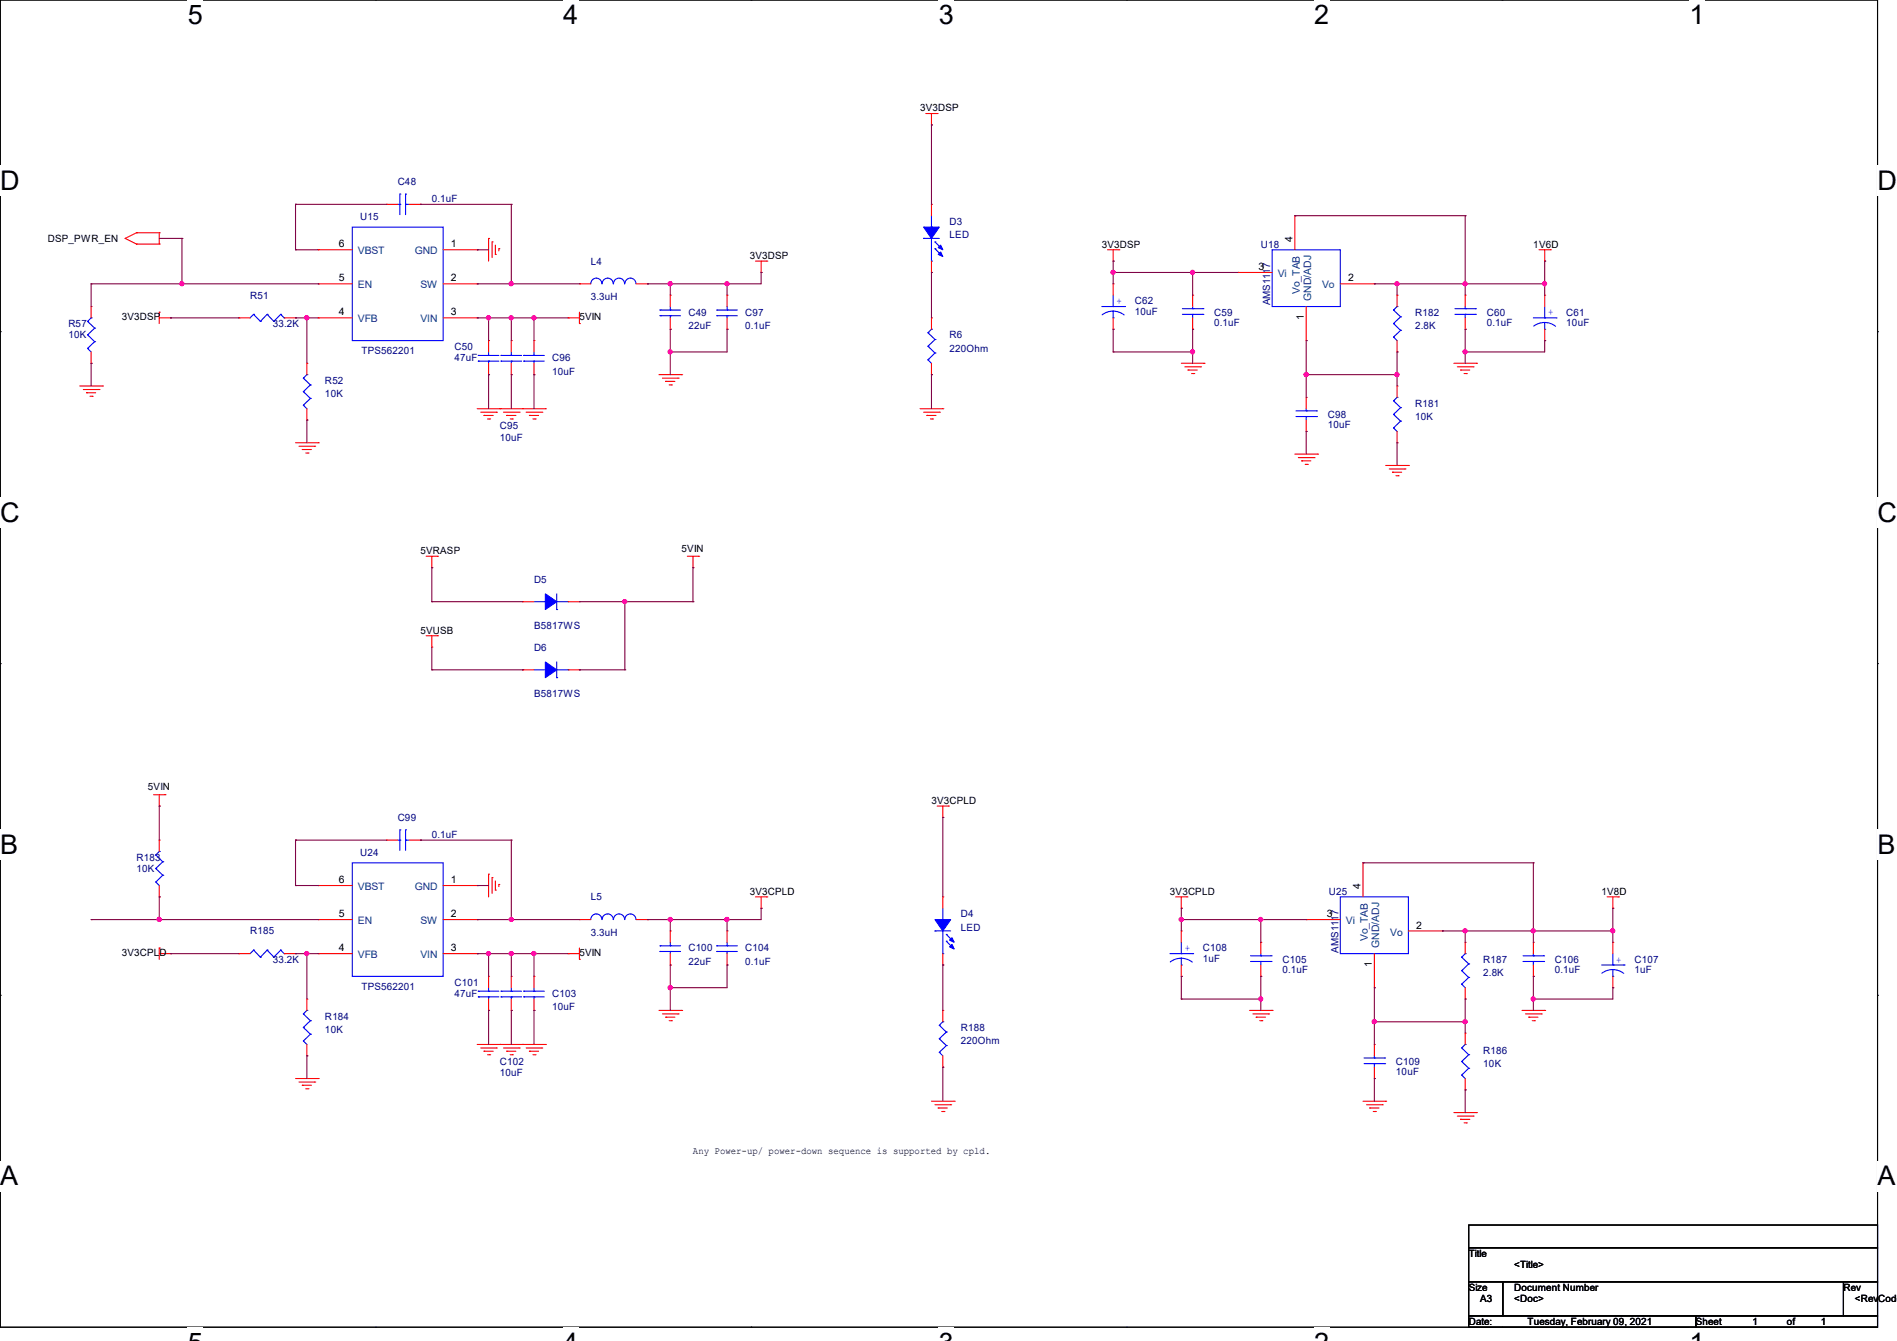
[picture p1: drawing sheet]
<svg xmlns="http://www.w3.org/2000/svg" width="297mm" height="210mm" viewBox="0 0 297 210" stroke-linecap="round" stroke-linejoin="round" font-family="sans-serif">
<path d="M0 0h294v207.9h-294z" fill="none" stroke="#000" stroke-width=".17"/>
<g fill="#fff">
<path d="M29.4 0h2.4v4.7h-2.4z"/>
<path d="M29.4 207.9h2.4v2.1h-2.4z"/>
</g>
<path d="M58.8 0h.1M58.8 207.9h.1" fill="none" stroke="#000" stroke-width=".17"/>
<g fill="#fff">
<path d="M88.2 0h2.4v4.7h-2.4z"/>
<path d="M88.2 207.9h2.4v2.1h-2.4z"/>
</g>
<path d="M117.6 0h.1M117.6 207.9h.1" fill="none" stroke="#000" stroke-width=".17"/>
<g fill="#fff">
<path d="M147 0h2.4v4.7h-2.4z"/>
<path d="M147 207.9h2.4v2.1h-2.4z"/>
</g>
<path d="M176.4 0h.1M176.4 207.9h.1" fill="none" stroke="#000" stroke-width=".17"/>
<g fill="#fff">
<path d="M205.7 0h2.4v4.7h-2.4z"/>
<path d="M205.7 207.9h2.4v2.1h-2.4z"/>
</g>
<path d="M235.2 0h.1M235.2 207.9h.1" fill="none" stroke="#000" stroke-width=".17"/>
<g fill="#fff">
<path d="M264.5 0h2.4v4.7h-2.4z"/>
<path d="M264.5 207.9h2.4v2.1h-2.4z"/>
<path d="M0 26h3.1v4.7h-3.1z"/>
<path d="M294 26h3v4.7h-3z"/>
<path d="M0 77.9h3.1v4.7h-3.1z"/>
<path d="M294 77.9h3v4.7h-3z"/>
</g>
<path d="M0 51.9h.1M294 51.9h.1" fill="none" stroke="#000" stroke-width=".17"/>
<g fill="#fff">
<path d="M0 129.9h2.9v4.7h-2.9z"/>
<path d="M294 129.9h2.8v4.7h-2.8z"/>
</g>
<path d="M0 103.9h.1M294 103.9h.1" fill="none" stroke="#000" stroke-width=".17"/>
<g fill="#fff">
<path d="M0 181.8h2.9v4.8h-2.9z"/>
<path d="M293.9 181.8h2.9v4.8h-2.9z"/>
</g>
<path d="M0 155.9h.1M294 155.9h.1M230 191.9h64v3.5h-64zM230 195.4h64v5.3h-64zM230 200.7h5.3v5.4h-5.3zM230 206.1h35.5v1.8h-35.5zM235.3 200.7h53.3v5.4h-53.3zM265.5 206.1h28.5v1.8h-28.5zM288.6 200.7h5.4v5.4h-5.4z" fill="none" stroke="#000" stroke-width=".17"/>
<g fill="none" stroke="#f00" stroke-width=".17">
<path d="M144.9 17.8h1.8M145.8 19.6h.1M145.8 17.8v1.8M146.7 17.8h.1M19.6 37.3h.1M19.6 37.3l1.8 .9M21.4 36.4h.1M21.4 38.2h.1M21.4 36.4l-1.8 .9M21.4 36.4h3.5M21.4 38.2h3.5M24.9 36.4h.1"/>
<path d="M24.9 38.2h.1M24.9 36.4v1.8M49.8 39.1h.1M49.8 39.1h5.4M60.5 32h.1M60.5 32h1.8M64.1 32h1.7M65.8 32h.1M69.4 39.1h5.3M74.7 39.1h.1M76.5 37.3h.1M76.5 37.3v3.6"/>
<path d="M77 37.9h.1M77 37.9v2.4M77.6 39.8h.1M77.6 38.4v1.4M78.1 38.9h.1M78.1 38.9v.4M145.8 32h.1M145.8 32v1.8M173.4 39.1h1.8M174.3 39.1v1.8M175.2 39.1h.1M202.7 33.8h.1"/>
<path d="M202.7 33.8v5.3M241 39.1h1.7M241.9 39.1v1.8M242.7 39.1h.1M14.3 56.9h.1M14.3 48h.1M14.3 48v1.8M14.3 55.1v1.8M24.9 48.9h.1M24.9 48.9v1.8M24.9 49.8h1.8M26.7 49.8h.1"/>
<path d="M37.4 49.8h.1M37.4 49.8h1.8M44.5 49.8h1.8M46.3 49.8h.1M48 56.9h.1M48 56.9v1.8M49.8 44.4h.1M49.8 49.8h.1M49.8 49.8h5.4M49.8 44.4h5.4M69.4 49.8h5.3M69.4 44.4h5.3"/>
<path d="M74.7 49.8h.1M74.7 44.4h.1M76.5 58.7h.1M76.5 53.3h.1M76.5 53.3v1.8M76.5 56.9v1.8M80.1 58.7h.1M80.1 53.3h.1M80.1 53.3v1.8M80.1 56.9v1.8M83.6 58.7h.1M83.6 53.3h.1"/>
<path d="M83.6 53.3v1.8M83.6 56.9v1.8M88.9 49.8h.1M88.9 49.8h1.8M90.7 50.7h.1M90.7 44.4h.1M90.7 48.9v1.8M90.7 44.4h1.8M99.6 44.4h1.8M101.4 44.4h.1M103.2 58.7h3.5M103.7 59.2h2.5"/>
<path d="M104.2 59.7h.1M104.2 59.7h1.5M104.9 51.6h.1M104.9 46.2h.1M104.9 46.2v1.8M104.9 49.8v1.8M106.2 59.2h.1M106.7 58.7h.1M113.8 51.6h.1M113.8 46.2h.1M113.8 46.2v1.8M113.8 49.8v1.8"/>
<path d="M118.3 40.9h1.8M119.2 42.7h.1M119.2 40.9v1.8M120.1 40.9h.1M145.8 42.7h.1M145.8 58.7h.1M145.8 49.8h.1M145.8 40.9v1.8M145.8 49.8v1.8M145.8 56.9v1.8M174.3 40.9h.1M174.3 44.4h.1"/>
<path d="M174.3 51.6h.1M174.3 44.4v1.8M174.3 49.8v1.8M185 56.9h3.5M185.5 57.4h2.5M186 58h.1M186 58h1.5M186.6 58.5h.3M186.7 46.2h.1M186.7 51.6h.1M186.7 46.2v1.8M186.7 49.8v1.8"/>
<path d="M186.9 58.5h.1M188 57.4h.1M188.5 56.9h.1M193.8 42.7h.1M193.8 42.7h5.4M204.5 53.3h.1M204.5 48v5.3M209.8 44.4h5.4M215.2 44.4h.1M218.7 55.1h.1M218.7 46.2h.1M218.7 46.2v1.8"/>
<path d="M218.7 53.3v1.8M227.6 56.9h3.6M228.2 57.4h2.4M228.7 58h.1M228.7 58h1.4M229.2 58.5h.4M229.4 46.2h.1M229.4 51.6h.1M229.4 46.2v1.8M229.4 49.8v1.8M229.6 58.5h.1M230.6 57.4h.1"/>
<path d="M231.2 56.9h.1M241.9 40.9h.1M241.9 46.2h.1M241.9 53.3h.1M241.9 46.2v1.8M241.9 51.6v1.7M12.5 60.5h3.5M13 61h2.5M13.5 61.5h.1M13.5 61.5h1.5M14.1 62.1h.3M14.4 62.1h.1"/>
<path d="M15.5 61h.1M16 60.5h.1M46.3 69.3h3.5M46.8 69.9h2.5M47.3 70.4h.1M47.3 70.4h1.5M47.9 71h.3M48 65.8h.1M48 64v1.8M48.2 71h.1M49.3 69.9h.1M49.8 69.3h.1"/>
<path d="M74.7 64h10.7M75.3 64.6h2.4M75.8 65.1h.1M75.8 65.1h1.4M76.3 65.6h.4M76.7 65.6h.1M77.7 64.6h.1M78.3 64h.1M78.8 64.6h2.5M79.3 65.1h.1M79.3 65.1h1.5M79.9 65.6h.3"/>
<path d="M80.2 65.6h.1M81.3 64.6h.1M81.8 64h.1M82.4 64.6h2.4M82.9 65.1h.1M82.9 65.1h1.4M83.4 65.6h.4M83.8 65.6h.1M84.8 64.6h.1M85.4 64h.1M104.8 60.3h.3M105.1 60.3h.1"/>
<path d="M144.1 64h3.5M144.6 64.6h2.5M145.1 65.1h.1M145.1 65.1h1.5M145.7 65.6h.3M146 65.6h.1M147.1 64.6h.1M147.6 64h.1M202.7 71.1h3.6M203.3 71.7h2.4M203.8 72.2h.1M203.8 72.2h1.4"/>
<path d="M204.3 72.7h.4M204.5 62.2h.1M204.5 67.6h.1M204.5 62.2v1.8M204.5 65.8v1.8M204.7 72.7h.1M205.7 71.7h.1M206.3 71.1h.1M217 72.9h3.5M217.5 73.4h2.5M218 74h.1M218 74h1.5"/>
<path d="M218.6 74.5h.3M218.7 69.3h.1M218.7 60.5h.1M218.7 60.5v1.7M218.7 67.6v1.7M218.9 74.5h.1M220 73.4h.1M220.5 72.9h.1M66.7 87.1h1.8M66.7 99.6h1.8M67.6 88.9h.1M67.6 87.1v1.8"/>
<path d="M67.6 99.6v1.7M68.5 87.1h.1M68.5 99.6h.1M81.8 94.2h.1M81.8 94.2h1.8M88.9 94.2h1.8M90.7 94.2h.1M107.6 87.1h1.8M108.5 88.9h.1M108.5 87.1v1.8M109.4 87.1h.1M67.6 101.3h.1"/>
<path d="M81.8 104.9h.1M81.8 104.9h1.8M88.9 104.9h1.8M90.7 104.9h.1M24 124.5h1.8M24.9 126.2h.1M24.9 131.6h.1M24.9 124.5v1.7M24.9 131.6v1.7M24.9 138.7v1.8M25.8 124.5h.1M49.8 138.7h.1"/>
<path d="M49.8 138.7h5.4M60.5 131.6h.1M60.5 131.6h1.8M64.1 131.6h1.7M65.8 131.6h.1M69.4 138.7h5.3M74.7 138.7h.1M76.5 136.9h.1M76.5 136.9v3.6M77 137.5h.1M77 137.5v2.4M77.6 139.4h.1"/>
<path d="M77.6 138v1.4M78.1 138.5h.1M78.1 138.5v.4M146.7 126.2h1.8M147.6 128h.1M147.6 126.2v1.8M148.5 126.2h.1M213.4 135.1h.1M213.4 135.1v5.4M24.9 148.5h.1M24.9 140.5h.1M24.9 148.5v1.7"/>
<path d="M24.9 149.4h1.8M26.7 149.4h.1M37.4 149.4h.1M37.4 149.4h1.8M44.5 149.4h1.8M46.3 149.4h.1M48 156.5h.1M48 156.5v1.7M49.8 144h.1M49.8 149.4h.1M49.8 149.4h5.4M49.8 144h5.4"/>
<path d="M69.4 149.4h5.3M69.4 144h5.3M74.7 149.4h.1M74.7 144h.1M76.5 158.2h.1M76.5 152.9h.1M76.5 152.9v1.8M76.5 156.5v1.7M80.1 158.2h.1M80.1 152.9h.1M80.1 152.9v1.8M80.1 156.5v1.7"/>
<path d="M83.6 158.2h.1M83.6 152.9h.1M83.6 152.9v1.8M83.6 156.5v1.7M88.9 149.4h.1M88.9 149.4h1.8M90.7 150.2h.1M90.7 144h.1M90.7 148.5v1.7M90.7 144h1.8M99.6 144h1.8M101.4 144h.1"/>
<path d="M103.2 158.2h3.5M103.7 158.8h2.5M104.2 159.3h.1M104.2 159.3h1.5M104.8 159.9h.3M104.9 151.1h.1M104.9 145.8h.1M104.9 145.8v1.8M104.9 149.4v1.7M105.1 159.9h.1M106.2 158.8h.1M106.7 158.2h.1"/>
<path d="M113.8 151.1h.1M113.8 145.8h.1M113.8 145.8v1.8M113.8 149.4v1.7M118.3 140.5h1.8M119.2 142.2h.1M119.2 140.5v1.7M120.1 140.5h.1M147.6 158.2h.1M147.6 140.5h.1M147.6 151.1h.1M147.6 140.5v1.7"/>
<path d="M147.6 149.4v1.7M147.6 158.2v1.8M184.1 140.5h1.7M185 142.2h.1M185 145.8h.1M185 152.9h.1M185 140.5v1.7M185 145.8v1.8M185 151.1v1.8M185.8 140.5h.1M195.6 158.2h3.6M196.2 158.8h2.4"/>
<path d="M196.7 159.3h.1M196.7 159.3h1.4M197.2 159.9h.4M197.4 147.6h.1M197.4 152.9h.1M197.4 147.6v1.8M197.4 151.1v1.8M197.6 159.9h.1M198.6 158.8h.1M199.2 158.2h.1M204.5 144h.1M204.5 144h5.3"/>
<path d="M215.2 154.7h.1M215.2 149.4v5.3M220.5 145.8h5.3M225.8 145.8h.1M229.4 156.5h.1M229.4 147.6h.1M229.4 147.6v1.8M229.4 154.7v1.8M238.3 158.2h3.6M238.8 158.8h2.5M239.4 159.3h.1M239.4 159.3h1.4"/>
<path d="M239.9 159.9h.3M240.1 147.6h.1M240.1 152.9h.1M240.1 147.6v1.8M240.1 151.1v1.8M240.2 159.9h.1M241.3 158.8h.1M241.9 158.2h.1M251.6 140.5h1.8M252.5 142.2h.1M252.5 147.6h.1M252.5 154.7h.1"/>
<path d="M252.5 140.5v1.7M252.5 147.6v1.8M252.5 152.9v1.8M253.4 140.5h.1M46.3 168.9h3.5M46.8 169.5h2.5M47.3 170h.1M47.3 170h1.5M47.9 170.5h.3M48 165.4h.1M48 163.6v1.8M48.2 170.5h.1"/>
<path d="M49.3 169.5h.1M49.8 168.9h.1M74.7 163.6h10.7M75.3 164.1h2.4M75.8 164.6h.1M75.8 164.6h1.4M76.3 165.2h.4M76.7 165.2h.1M77.7 164.1h.1M78.3 163.6h.1M78.8 164.1h2.5M79.3 164.6h.1"/>
<path d="M79.3 164.6h1.5M79.9 165.2h.3M80.2 165.2h.1M81.3 164.1h.1M81.8 163.6h.1M82.4 164.1h2.4M82.9 164.6h.1M82.9 164.6h1.4M83.4 165.2h.4M83.8 165.2h.1M84.8 164.1h.1M85.4 163.6h.1"/>
<path d="M145.8 172.5h3.6M146.4 173h2.4M146.9 173.5h.1M146.9 173.5h1.4M147.4 174.1h.4M147.6 167.1h.1M147.6 165.4v1.7M147.8 174.1h.1M148.8 173h.1M149.4 172.5h.1M213.4 172.5h3.6M214 173h2.4"/>
<path d="M214.5 173.5h.1M214.5 173.5h1.4M215 174.1h.3M215.2 163.6h.1M215.2 168.9h.1M215.2 163.6v1.8M215.2 167.1v1.8M215.3 174.1h.1M216.4 173h.1M217 172.5h.1M227.6 174.2h3.6M228.2 174.8h2.4"/>
<path d="M228.7 175.3h.1M228.7 175.3h1.4M229.2 175.9h.4M229.4 170.7h.1M229.4 161.8h.1M229.4 161.8v1.8M229.4 168.9v1.8M229.6 175.9h.1M230.6 174.8h.1M231.2 174.2h.1"/>
</g>
<g fill="none" stroke="#00f" stroke-width=".17">
<path d="M55.2 35.6h14.2v17.7h-14.2zM62.3 32h.3M62.6 32h.1M62.6 30.4h.1M62.6 30.4v3.2M63.5 30.4h.1M63.5 32h.1M63.5 32h.6M63.5 30.4v3.2M144.6 37.3h.1M144.6 37.3h2.5M145.8 35.6h.1"/>
<path d="M145.8 33.8v1.8M145.8 37.3v3.6M146.4 37.9h.1M146.4 38.9h.1M146.4 37.9l1 1M146.4 38.9l1 1.1M199.2 39.1h10.6v8.9h-10.6zM13.7 54.6h.1M13.7 52.5h.1M13.7 50.3h.1M13.7 54.6l.6 .5M13.7 52.5l1.1 1"/>
<path d="M13.7 50.3l1.1 1.1M14.3 49.8h.1M14.3 49.8l-.6 .5M14.8 53.5h.1M14.8 51.4h.1M14.8 53.5l-1.1 1.1M14.8 51.4l-1.1 1.1M39.7 49.2h.1M39.7 49.2l-.5 .6M39.7 49.2l1.1 1.1M40.8 50.3h.1M41.8 49.2h.1"/>
<path d="M41.8 49.2l-1 1.1M41.8 49.2l1.1 1.1M42.9 50.3h.1M43.9 49.2h.1M43.9 49.2l-1 1.1M43.9 49.2l.6 .6M44.5 49.8h.1M47.5 59.2h.1M47.5 59.2l1.1 1.1M48 58.7h.1M48 58.7l-.5 .5M74.9 55.7h.1"/>
<path d="M74.9 56.6h.1M74.9 55.7h3.2M74.9 56.6h3.2M76.5 56.6h.1M76.5 55.7h.1M76.5 55.1v.6M76.5 56.6v.3M78.4 55.7h.1M78.4 56.6h.1M78.4 55.7h3.3M78.4 56.6h3.3M80.1 56.6h.1"/>
<path d="M80.1 55.7h.1M80.1 55.1v.6M80.1 56.6v.3M82 55.7h.1M82 56.6h.1M82 55.7h3.2M82 56.6h3.2M83.6 56.6h.1M83.6 55.7h.1M83.6 55.1v.6M83.6 56.6v.3M92.5 44.4a.87 .87 0 0 1 .9-.8 .87 .87 0 0 1 .8 .8"/>
<path d="M94.3 44.4a.87 .87 0 0 1 .8-.8 .87 .87 0 0 1 .9 .8M96.1 44.4a.87 .87 0 0 1 .8-.8 .87 .87 0 0 1 .9 .8M97.8 44.4a.87 .87 0 0 1 .9-.8 .87 .87 0 0 1 .9 .8M103.3 48.6h.1M103.3 49.4h.1M103.3 48.6h3.3M103.3 49.4h3.3M104.9 49.4h.1M104.9 48.6h.1M104.9 48v.6M104.9 49.4v.4M112.2 48.6h.1"/>
<path d="M112.2 49.4h.1M112.2 48.6h3.2M112.2 49.4h3.2M113.8 49.4h.1M113.8 48.6h.1M113.8 48v.6M113.8 49.4v.4M145.3 56.3h.1M145.3 54.2h.1M145.3 52.1h.1M145.3 56.3l.5 .6M145.3 54.2l1.1 1.1"/>
<path d="M145.3 52.1l1.1 1.1M145.8 40.9h.1M145.8 51.6h.1M145.8 51.6l-.5 .5M146.4 55.3h.1M146.4 53.2h.1M146.4 55.3l-1.1 1M146.4 53.2l-1.1 1M172.5 48h3.6M174.3 49.8h.1M174.3 48h.1M174.3 48.7l1.1 .2 .6 .4"/>
<path d="M174.3 48.7l-.8 .1-.9 .5M174.3 46.2v1.8M174.3 48.7v1.1M176.1 48h.1M185.1 49.2h3.2M185.1 48.3h3.2M186.7 48.3h.1M186.7 49.2h.1M186.7 48v.3M186.7 49.2v.6M188.3 49.2h.1M188.3 48.3h.1"/>
<path d="M218.2 52.8h.1M218.2 50.7h.1M218.2 48.6h.1M218.2 52.8l.5 .5M218.2 50.7l1.1 1M218.2 48.6l1.1 1M218.7 48h.1M218.7 48l-.5 .6M219.3 51.7h.1M219.3 49.6h.1M219.3 51.7l-1.1 1.1M219.3 49.6l-1.1 1.1"/>
<path d="M227.8 49.2h3.2M227.8 48.3h3.2M229.4 48.3h.1M229.4 49.2h.1M229.4 48v.3M229.4 49.2v.6M231 49.2h.1M231 48.3h.1M240.1 49.8h3.5M241.9 51.6h.1M241.9 49.8h.1M241.9 50.5l1 .2 .7 .4"/>
<path d="M241.9 50.5l-.8 .1-1 .5M241.9 48v1.8M241.9 50.5v1.1M243.6 49.8h.1M47.5 63.5h.1M47.5 61.3h.1M47.5 63.5l.5 .5M47.5 61.3l1.1 1.1M48.6 62.4h.1M48.6 60.3h.1M48.6 62.4l-1.1 1.1M48.6 60.3l-1.1 1"/>
<path d="M202.9 65.2h3.2M202.9 64.3h3.2M204.5 64.3h.1M204.5 65.2h.1M204.5 64v.3M204.5 65.2v.6M206.1 65.2h.1M206.1 64.3h.1M218.2 67h.1M218.2 64.9h.1M218.2 62.8h.1M218.2 67l.5 .6"/>
<path d="M218.2 64.9l1.1 1.1M218.2 62.8l1.1 1M218.7 62.2h.1M218.7 62.2l-.5 .6M219.3 66h.1M219.3 63.8h.1M219.3 66l-1.1 1M219.3 63.8l-1.1 1.1M83.6 94.2h1.8M85.4 94.2h.1M87.2 95.5h.1M87.2 93v2.5"/>
<path d="M87.2 94.2h1.7M88.9 94.2h.1M83.6 104.9h1.8M85.4 104.9h.1M87.2 106.1h.1M87.2 103.7v2.4M87.2 104.9h1.7M88.9 104.9h.1M24.4 138.1h.1M24.4 136h.1M24.4 133.9h.1M24.4 138.1l.5 .6"/>
<path d="M24.4 136l1.1 1.1M24.4 133.9l1.1 1.1M24.9 133.3h.1M24.9 133.3l-.5 .6M25.5 137.1h.1M25.5 135h.1M25.5 137.1l-1.1 1M25.5 135l-1.1 1M55.2 135.1h14.2v17.8h-14.2zM62.3 131.6h.3M62.6 131.6h.1M62.6 130h.1"/>
<path d="M62.6 130v3.2M63.5 130h.1M63.5 131.6h.1M63.5 130v3.2M63.5 131.6h.6M39.7 148.8h.1M39.7 148.8l-.5 .6M39.7 148.8l1.1 1.1M40.8 149.9h.1M41.8 148.8h.1M41.8 148.8l-1 1.1M41.8 148.8l1.1 1.1"/>
<path d="M42.9 149.9h.1M43.9 148.8h.1M43.9 148.8l-1 1.1M43.9 148.8l.6 .6M44.5 149.4h.1M47.5 158.8h.1M47.5 158.8l1.1 1.1M48 158.2h.1M48 158.2l-.5 .6M48.6 159.9h.1M48.6 159.9l-1.1 1M74.9 155.2h.1"/>
<path d="M74.9 156.1h.1M74.9 155.2h3.2M74.9 156.1h3.2M76.5 156.1h.1M76.5 155.2h.1M76.5 154.7v.5M76.5 156.1v.4M78.4 155.2h.1M78.4 156.1h.1M78.4 155.2h3.3M78.4 156.1h3.3M80.1 156.1h.1"/>
<path d="M80.1 155.2h.1M80.1 154.7v.5M80.1 156.1v.4M82 155.2h.1M82 156.1h.1M82 155.2h3.2M82 156.1h3.2M83.6 156.1h.1M83.6 155.2h.1M83.6 154.7v.5M83.6 156.1v.4M94.2 144a.87 .87 0 0 0-.8-.9 .87 .87 0 0 0-.9 .9"/>
<path d="M96 144a.87 .87 0 0 0-.9-.9 .87 .87 0 0 0-.8 .9M97.8 144a.87 .87 0 0 0-.9-.9 .87 .87 0 0 0-.8 .9M99.6 144a.87 .87 0 0 0-.9-.9 .87 .87 0 0 0-.9 .9M103.3 148.1h.1M103.3 149h.1M103.3 148.1h3.3M103.3 149h3.3M104.9 149h.1M104.9 148.1h.1M104.9 147.6v.5M104.9 149v.4M112.2 148.1h.1"/>
<path d="M112.2 149h.1M112.2 148.1h3.2M112.2 149h3.2M113.8 149h.1M113.8 148.1h.1M113.8 147.6v.5M113.8 149v.4M146.4 145.8h.1M146.4 145.8h2.4M147.6 144h.1M147.6 149.4h.1M147.6 142.2v1.8"/>
<path d="M147.6 145.8v3.6M148.2 146.3h.1M148.2 147.4h.1M148.2 146.3l1 1.1M148.2 147.4l1 1.1M183.2 149.4h3.5M185 151.1h.1M185 149.4h.1M185 150.1l1 .2 .7 .4M185 150.1l-.8 .1-1 .4M185 147.6v1.8M185 150.1v1"/>
<path d="M186.7 149.4h.1M195.8 150.6h3.2M195.8 149.7h3.2M197.4 149.7h.1M197.4 150.6h.1M197.4 149.4v.3M197.4 150.6v.5M199 150.6h.1M199 149.7h.1M209.8 140.5h10.7v8.9h-10.7zM228.9 154.1h.1M228.9 152h.1"/>
<path d="M228.9 149.9h.1M228.9 154.1l.5 .6M228.9 152l1.1 1.1M228.9 149.9l1.1 1.1M229.4 149.4h.1M229.4 149.4l-.5 .5M230 153.1h.1M230 151h.1M230 153.1l-1.1 1M230 151l-1.1 1M238.5 150.6h3.2M238.5 149.7h3.2"/>
<path d="M240.1 149.7h.1M240.1 150.6h.1M240.1 149.4v.3M240.1 150.6v.5M241.7 150.6h.1M241.7 149.7h.1M250.7 151.1h3.6M252.5 152.9h.1M252.5 151.1h.1M252.5 151.8l1.1 .3 .6 .3M252.5 151.8l-.7 .1-1 .5M252.5 149.4v1.7"/>
<path d="M252.5 151.8v1.1M254.3 151.1h.1M47.5 163h.1M47.5 160.9h.1M47.5 163l.5 .6M47.5 160.9l1.1 1.1M48.6 162h.1M48.6 162l-1.1 1M147.1 164.8h.1M147.1 162.7h.1M147.1 160.6h.1M147.1 164.8l.5 .6"/>
<path d="M147.1 162.7l1.1 1M147.1 160.6l1.1 1M147.6 160h.1M147.6 160l-.5 .6M148.2 163.7h.1M148.2 161.6h.1M148.2 163.7l-1.1 1.1M148.2 161.6l-1.1 1.1M213.6 166.6h3.2M213.6 165.7h3.2M215.2 165.7h.1M215.2 166.6h.1"/>
<path d="M215.2 165.4v.3M215.2 166.6v.5M216.8 166.6h.1M216.8 165.7h.1M228.9 168.4h.1M228.9 166.2h.1M228.9 164.1h.1M228.9 168.4l.5 .5M228.9 166.2l1.1 1.1M228.9 164.1l1.1 1.1M229.4 163.6h.1M229.4 163.6l-.5 .5"/>
<path d="M230 167.3h.1M230 165.2h.1M230 167.3l-1.1 1.1M230 165.2l-1.1 1"/>
</g>
<g fill="#00f" stroke="#00f" stroke-width=".17">
<path d="M85.4 93l1.8 1.2-1.8 1.3z" fill-rule="evenodd"/>
<path d="M144.6 35.6h2.5l-1.3 1.7z" fill-rule="evenodd"/>
<path d="M147.3 39.5l.3 .7-.7-.4z" fill-rule="evenodd"/>
<path d="M147.3 38.4l.3 .7-.7-.3z" fill-rule="evenodd"/>
<path d="M85.4 103.7l1.8 1.2-1.8 1.2z" fill-rule="evenodd"/>
<path d="M146.4 144h2.4l-1.2 1.8z" fill-rule="evenodd"/>
<path d="M149.1 147.9l.3 .7-.7-.3z" fill-rule="evenodd"/>
<path d="M149.1 146.9l.3 .7-.7-.4z" fill-rule="evenodd"/>
</g>
<g fill="none" stroke="#800040" stroke-width=".17">
<path d="M145.8 19.6h.1M145.8 19.6v12.4M24.9 37.3h3.6M28.5 37.3h.1M28.5 37.3v7.1M46.3 39.1h.1M46.3 32h.1M46.3 39.1h3.5M46.3 32v7.1M46.3 32h14.2M65.8 32h.1M65.8 32h14.3"/>
<path d="M74.7 39.1h.1M74.7 39.1h1.8M80.1 32h.1M80.1 32v12.4M202.7 33.8h.1M202.7 33.8h26.7M229.4 33.8h.1M229.4 33.8v12.4M14.3 56.9h.1M14.3 44.4h.1M14.3 44.4v3.6M14.3 56.9v3.6"/>
<path d="M14.3 44.4h35.5M26.7 49.8h.1M26.7 49.8h10.7M28.5 44.4h.1M46.3 49.8h.1M46.3 49.8h3.5M48 49.8h.1M48 49.8v7.1M49.8 44.4h.1M74.7 49.8h.1M74.7 44.4h.1M74.7 49.8h14.2"/>
<path d="M74.7 44.4h16M76.5 58.7h.1M76.5 49.8h.1M76.5 49.8v3.5M76.5 58.7v5.3M80.1 44.4h.1M80.1 49.8h.1M80.1 58.7h.1M80.1 49.8v3.5M80.1 58.7v5.3M83.6 58.7h.1M83.6 49.8h.1"/>
<path d="M83.6 49.8v3.5M83.6 58.7v5.3M101.4 44.4h.1M104.9 44.4h.1M104.9 51.6h.1M104.9 55.1h.1M104.9 44.4v1.8M104.9 51.6v7.1M113.8 51.6h.1M113.8 44.4h.1M113.8 44.4v1.8M113.8 51.6v3.5h-8.9"/>
<path d="M119.2 42.7h.1M119.2 42.7v1.7h-17.8M145.8 42.7h.1M145.8 58.7h.1M145.8 42.7v7.1M145.8 58.7v5.3M174.3 51.6h.1M174.3 55.1h.1M174.3 42.7h.1M174.3 40.9h.1M174.3 55.1h12.4M174.3 42.7h19.5"/>
<path d="M174.3 40.9v3.5M174.3 51.6v3.5M186.7 42.7h.1M186.7 51.6h.1M186.7 55.1h.1M186.7 42.7v3.5M186.7 51.6v5.3M204.5 53.3h.1M204.5 58.7h.1M204.5 53.3v8.9M204.5 58.7h14.2M215.2 44.4h.1"/>
<path d="M215.2 44.4h26.7M218.7 44.4h.1M218.7 55.1h.1M218.7 58.7h.1M218.7 44.4v1.8M218.7 55.1v5.4M229.4 44.4h.1M229.4 51.6h.1M229.4 55.1h.1M229.4 51.6v5.3M241.9 53.3h.1M241.9 44.4h.1"/>
<path d="M241.9 40.9h.1M241.9 53.3v1.8h-12.5M241.9 40.9v5.3M48 65.8h.1M48 65.8v3.5M204.5 67.6h.1M204.5 67.6v3.5M218.7 69.3h.1M218.7 69.3v3.6M67.6 94.2h.1M67.6 88.9h.1M67.6 94.2h14.2"/>
<path d="M67.6 88.9v5.3M90.7 94.2h17.8M97.8 94.2h.1M97.8 94.2v10.7M108.5 94.2h.1M108.5 88.9h.1M108.5 88.9v5.3M67.6 104.9h.1M67.6 101.3v3.6M67.6 104.9h14.2M81.8 104.9h.1M90.7 104.9h.1"/>
<path d="M90.7 104.9h7.1M97.8 104.9h.1M24.9 126.2h.1M24.9 126.2v5.4M46.3 138.7h.1M46.3 131.6h.1M46.3 131.6v7.1M46.3 138.7h3.5M46.3 131.6h14.2M65.8 131.6h.1M65.8 131.6h14.3M74.7 138.7h.1"/>
<path d="M74.7 138.7h1.8M80.1 131.6h.1M80.1 131.6v12.4M147.6 128h.1M147.6 128v12.5M213.4 135.1h.1M213.4 135.1h26.7M240.1 135.1h.1M240.1 135.1v12.5M14.3 144h.1M14.3 144h35.5M24.9 140.5h.1"/>
<path d="M24.9 144h.1M24.9 140.5v3.5M26.7 149.4h.1M26.7 149.4h10.7M46.3 149.4h.1M46.3 149.4h3.5M48 149.4h.1M48 149.4v7.1M74.7 149.4h.1M74.7 144h.1M74.7 149.4h14.2M74.7 144h16"/>
<path d="M76.5 158.2h.1M76.5 149.4h.1M76.5 149.4v3.5M76.5 158.2v5.4M80.1 144h.1M80.1 149.4h.1M80.1 158.2h.1M80.1 149.4v3.5M80.1 158.2v5.4M83.6 158.2h.1M83.6 149.4h.1M83.6 149.4v3.5"/>
<path d="M83.6 158.2v5.4M101.4 144h.1M104.9 144h.1M104.9 151.1h.1M104.9 154.7h.1M104.9 144v1.8M104.9 151.1v7.1M113.8 151.1h.1M113.8 144h.1M113.8 144v1.8M113.8 151.1v3.6h-8.9M119.2 142.2h.1"/>
<path d="M119.2 142.2v1.8h-17.8M147.6 151.1h.1M147.6 151.1v7.1M185 152.9h.1M185 156.5h.1M185 144h.1M185 142.2h.1M185 144h19.5M185 156.5h12.4M185 142.2v3.6M185 152.9v3.6M197.4 144h.1"/>
<path d="M197.4 152.9h.1M197.4 156.5h.1M197.4 144v3.6M197.4 152.9v5.3M215.2 154.7h.1M215.2 154.7v8.9M225.8 145.8h.1M225.8 145.8h26.7M229.4 145.8h.1M229.4 156.5h.1M229.4 145.8v1.8M229.4 156.5v5.3"/>
<path d="M240.1 145.8h.1M240.1 152.9h.1M240.1 156.5h.1M240.1 152.9v5.3M252.5 154.7h.1M252.5 145.8h.1M252.5 142.2h.1M252.5 142.2v5.4M252.5 154.7v1.8h-12.4M48 165.4h.1M48 165.4v3.5M147.6 167.1h.1"/>
<path d="M147.6 167.1v5.4M215.2 168.9h.1M215.2 160h.1M215.2 168.9v3.6M215.2 160h14.2M229.4 170.7h.1M229.4 160h.1M229.4 170.7v3.5"/>
</g>
<g fill="#f0f" stroke="#f0f" stroke-width=".17">
<circle cx="48" cy="49.8" r=".32"/>
<circle cx="80" cy="44.4" r=".32"/>
<circle cx="104.9" cy="55.1" r=".32"/>
<circle cx="76.5" cy="49.8" r=".32"/>
<circle cx="80" cy="49.8" r=".32"/>
<circle cx="83.6" cy="49.8" r=".32"/>
<circle cx="113.8" cy="44.4" r=".32"/>
<circle cx="104.9" cy="44.4" r=".32"/>
<circle cx="186.7" cy="55.1" r=".32"/>
<circle cx="229.4" cy="55.1" r=".32"/>
<circle cx="241.8" cy="44.4" r=".32"/>
<circle cx="186.7" cy="42.7" r=".32"/>
<circle cx="174.3" cy="42.7" r=".32"/>
<circle cx="229.4" cy="44.4" r=".32"/>
<circle cx="218.7" cy="44.4" r=".32"/>
<circle cx="218.7" cy="58.7" r=".32"/>
<circle cx="204.5" cy="58.7" r=".32"/>
<circle cx="48" cy="149.3" r=".32"/>
<circle cx="80" cy="144" r=".32"/>
<circle cx="76.5" cy="149.3" r=".32"/>
<circle cx="80" cy="149.3" r=".32"/>
<circle cx="83.6" cy="149.3" r=".32"/>
<circle cx="113.8" cy="144" r=".32"/>
<circle cx="104.9" cy="144" r=".32"/>
<circle cx="104.9" cy="154.7" r=".32"/>
<circle cx="24.9" cy="144" r=".32"/>
<circle cx="197.4" cy="144" r=".32"/>
<circle cx="240.1" cy="145.8" r=".32"/>
<circle cx="197.4" cy="156.4" r=".32"/>
<circle cx="240.1" cy="156.4" r=".32"/>
<circle cx="184.9" cy="144" r=".32"/>
<circle cx="252.5" cy="145.8" r=".32"/>
<circle cx="229.4" cy="145.8" r=".32"/>
<circle cx="215.2" cy="160" r=".32"/>
<circle cx="229.4" cy="160" r=".32"/>
<circle cx="97.8" cy="94.2" r=".32"/>
<circle cx="28.5" cy="44.4" r=".32"/>
</g>
<g font-size="4.2">
<text x="29.4" y="3.8">5</text>
<text x="88.2" y="3.8">4</text>
<text x="147" y="3.8">3</text>
<text x="205.7" y="3.8">2</text>
<text x="264.5" y="3.8">1</text>
<text x="0" y="29.8">D</text>
<text x="294" y="29.8">D</text>
<text x="0" y="81.7">C</text>
<text x="294" y="81.7">C</text>
<text x="0" y="133.7">B</text>
<text x="294" y="133.7">B</text>
<text x="0" y="185.6">A</text>
<text x="294" y="185.6">A</text>
</g>
<g font-size="1.6">
<text x="144.1" y="17.4">3V3DSP</text>
<text x="7.5" y="37.9">DSP_PWR_EN</text>
<text x="53" y="38.7">6</text>
<text x="70.6" y="38.7">1</text>
<text x="117.4" y="40.6">3V3DSP</text>
<text x="172.5" y="38.8">3V3DSP</text>
<text x="202.4" y="37.9" transform="rotate(-90 202.4 37.9)">4</text>
<text x="240.1" y="38.8">1V6D</text>
<text x="53" y="44.1">5</text>
<text x="70.6" y="44.1">2</text>
<text x="197.1" y="42.3">3</text>
<text x="211.1" y="44.1">2</text>
<text x="19" y="50.2">3V3DSP</text>
<text x="53" y="49.4">4</text>
<text x="70.6" y="49.4">3</text>
<text x="90.7" y="50.2">5VIN</text>
<text x="204.1" y="50.1" transform="rotate(-90 204.1 50.1)">1</text>
<text x="65.8" y="86.8">5VRASP</text>
<text x="106.7" y="86.4">5VIN</text>
<text x="65.8" y="99.2">5VUSB</text>
<text x="23.2" y="123.8">5VIN</text>
<text x="145.8" y="125.9">3V3CPLD</text>
<text x="53" y="138.3">6</text>
<text x="53" y="143.6">5</text>
<text x="70.6" y="143.6">2</text>
<text x="70.6" y="138.3">1</text>
<text x="117.4" y="140.1">3V3CPLD</text>
<text x="183.2" y="140.1">3V3CPLD</text>
<text x="207.7" y="143.6">3</text>
<text x="213" y="139.2" transform="rotate(-90 213 139.2)">4</text>
<text x="250.7" y="140.1">1V8D</text>
<text x="19" y="149.7">3V3CPLD</text>
<text x="53" y="149">4</text>
<text x="70.6" y="149">3</text>
<text x="90.7" y="149.7">5VIN</text>
<text x="221.7" y="145.4">2</text>
<text x="214.8" y="151.5" transform="rotate(-90 214.8 151.5)">1</text>
<text x="108.5" y="180.8">Any Power-up/ power-down sequence is supported by cpld.</text>
<text x="230" y="196.8">Title</text>
<text x="230" y="202.2">Size</text>
<text x="231.7" y="204">A3</text>
<text x="237.1" y="202.2">Document Number</text>
<text x="237.1" y="204">&lt;Doc&gt;</text>
<text x="237.1" y="198.6">&lt;Title&gt;</text>
<text x="288.6" y="202.2">Rev</text>
<text x="290.4" y="204">&lt;RevCode&gt;</text>
<text x="230" y="207.5">Date:</text>
<text x="239.2" y="207.5">Tuesday, February 09, 2021</text>
<text x="265.5" y="207.5">Sheet</text>
<text x="274.4" y="207.5">1</text>
<text x="279.7" y="207.5">of</text>
<text x="285.1" y="207.5">1</text>
</g>
<g font-size="1.6" fill="#000080">
<text x="62.3" y="29">C48</text>
<text x="56.4" y="34.5">U15</text>
<text x="67.6" y="31.7">0.1uF</text>
<text x="148.7" y="35.2">D3</text>
<text x="92.5" y="41.4">L4</text>
<text x="148.7" y="37.3">LED</text>
<text x="197.4" y="38.8">U18</text>
<text x="39.2" y="46.8">R51</text>
<text x="92.5" y="46.9">3.3uH</text>
<text x="177.7" y="47.7">C62</text>
<text x="198.9" y="47.8" transform="rotate(-90 198.9 47.8)">AMS1117</text>
<text x="10.7" y="51.2">R57</text>
<text x="10.7" y="53">10K</text>
<text x="42.7" y="51.2">33.2K</text>
<text x="107.8" y="49.4">C49</text>
<text x="107.8" y="51.6">22uF</text>
<text x="116.7" y="49.4">C97</text>
<text x="116.7" y="51.6">0.1uF</text>
<text x="148.7" y="53">R6</text>
<text x="177.7" y="49.3">10uF</text>
<text x="190.1" y="49.4">C59</text>
<text x="190.1" y="51.1">0.1uF</text>
<text x="221.6" y="49.4">R182</text>
<text x="221.6" y="51.6">2.8K</text>
<text x="232.8" y="49.4">C60</text>
<text x="232.8" y="51.1">0.1uF</text>
<text x="245.2" y="49.4">C61</text>
<text x="245.2" y="51.1">10uF</text>
<text x="56.6" y="55.5">TPS562201</text>
<text x="71.2" y="54.8">C50</text>
<text x="71.2" y="56.6">47uF</text>
<text x="86.4" y="56.6">C96</text>
<text x="86.4" y="58.7">10uF</text>
<text x="148.7" y="55.1">220Ohm</text>
<text x="50.9" y="60.1">R52</text>
<text x="50.9" y="62.2">10K</text>
<text x="207.9" y="65.4">C98</text>
<text x="221.6" y="63.7">R181</text>
<text x="221.6" y="65.8">10K</text>
<text x="78.3" y="67.2">C95</text>
<text x="78.3" y="69">10uF</text>
<text x="207.9" y="67.1">10uF</text>
<text x="83.6" y="91.2">D5</text>
<text x="83.6" y="98.5">B5817WS</text>
<text x="83.6" y="101.9">D6</text>
<text x="83.6" y="109.2">B5817WS</text>
<text x="62.3" y="128.6">C99</text>
<text x="67.6" y="131.2">0.1uF</text>
<text x="21.4" y="134.8">R183</text>
<text x="21.4" y="136.6">10K</text>
<text x="56.4" y="134.1">U24</text>
<text x="92.5" y="141">L5</text>
<text x="150.5" y="143.7">D4</text>
<text x="208.1" y="140.1">U25</text>
<text x="39.2" y="146.3">R185</text>
<text x="92.5" y="146.5">3.3uH</text>
<text x="107.8" y="149">C100</text>
<text x="116.7" y="149">C104</text>
<text x="150.5" y="145.8">LED</text>
<text x="188.3" y="149">C108</text>
<text x="209.5" y="149.2" transform="rotate(-90 209.5 149.2)">AMS1117</text>
<text x="42.7" y="150.8">33.2K</text>
<text x="56.6" y="155.1">TPS562201</text>
<text x="71.2" y="154.3">C101</text>
<text x="107.8" y="151.1">22uF</text>
<text x="116.7" y="151.1">0.1uF</text>
<text x="188.3" y="150.6">1uF</text>
<text x="200.8" y="150.8">C105</text>
<text x="200.8" y="152.4">0.1uF</text>
<text x="232.2" y="150.8">R187</text>
<text x="232.2" y="152.9">2.8K</text>
<text x="243.5" y="150.8">C106</text>
<text x="243.5" y="152.4">0.1uF</text>
<text x="255.9" y="150.8">C107</text>
<text x="255.9" y="152.4">1uF</text>
<text x="50.9" y="159.7">R184</text>
<text x="50.9" y="161.8">10K</text>
<text x="71.2" y="156.1">47uF</text>
<text x="86.4" y="156.1">C103</text>
<text x="86.4" y="158.2">10uF</text>
<text x="150.5" y="161.5">R188</text>
<text x="78.3" y="166.8">C102</text>
<text x="150.5" y="163.6">220Ohm</text>
<text x="218.6" y="166.8">C109</text>
<text x="232.2" y="165">R186</text>
<text x="232.2" y="167.1">10K</text>
<text x="78.3" y="168.6">10uF</text>
<text x="218.6" y="168.4">10uF</text>
</g>
<g font-size="1.6" fill="#004080">
<text x="56" y="39.8">VBST</text>
<text x="64.9" y="39.8">GND</text>
<text x="56" y="45.2">EN</text>
<text x="65.8" y="45.2">SW</text>
<text x="200.1" y="43.4">Vi</text>
<text x="203.5" y="46.1" transform="rotate(-90 203.5 46.1)">Vo_TAB</text>
<text x="205.3" y="47.1" transform="rotate(-90 205.3 47.1)">GND/ADJ</text>
<text x="207" y="45.2">Vo</text>
<text x="56" y="50.5">VFB</text>
<text x="65.8" y="50.5">VIN</text>
<text x="56" y="139.4">VBST</text>
<text x="64.9" y="139.4">GND</text>
<text x="56" y="144.7">EN</text>
<text x="65.8" y="144.7">SW</text>
<text x="210.7" y="144.7">Vi</text>
<text x="214.2" y="147.4" transform="rotate(-90 214.2 147.4)">Vo_TAB</text>
<text x="215.9" y="148.5" transform="rotate(-90 215.9 148.5)">GND/ADJ</text>
<text x="217.7" y="146.5">Vo</text>
<text x="56" y="150.1">VFB</text>
<text x="65.8" y="150.1">VIN</text>
</g>
<g font-size="1.6" fill="#00f">
<text x="174.8" y="47.6">+</text>
<text x="242.4" y="49.4">+</text>
<text x="185.5" y="149">+</text>
<text x="253.1" y="150.7">+</text>
</g>
</svg>
